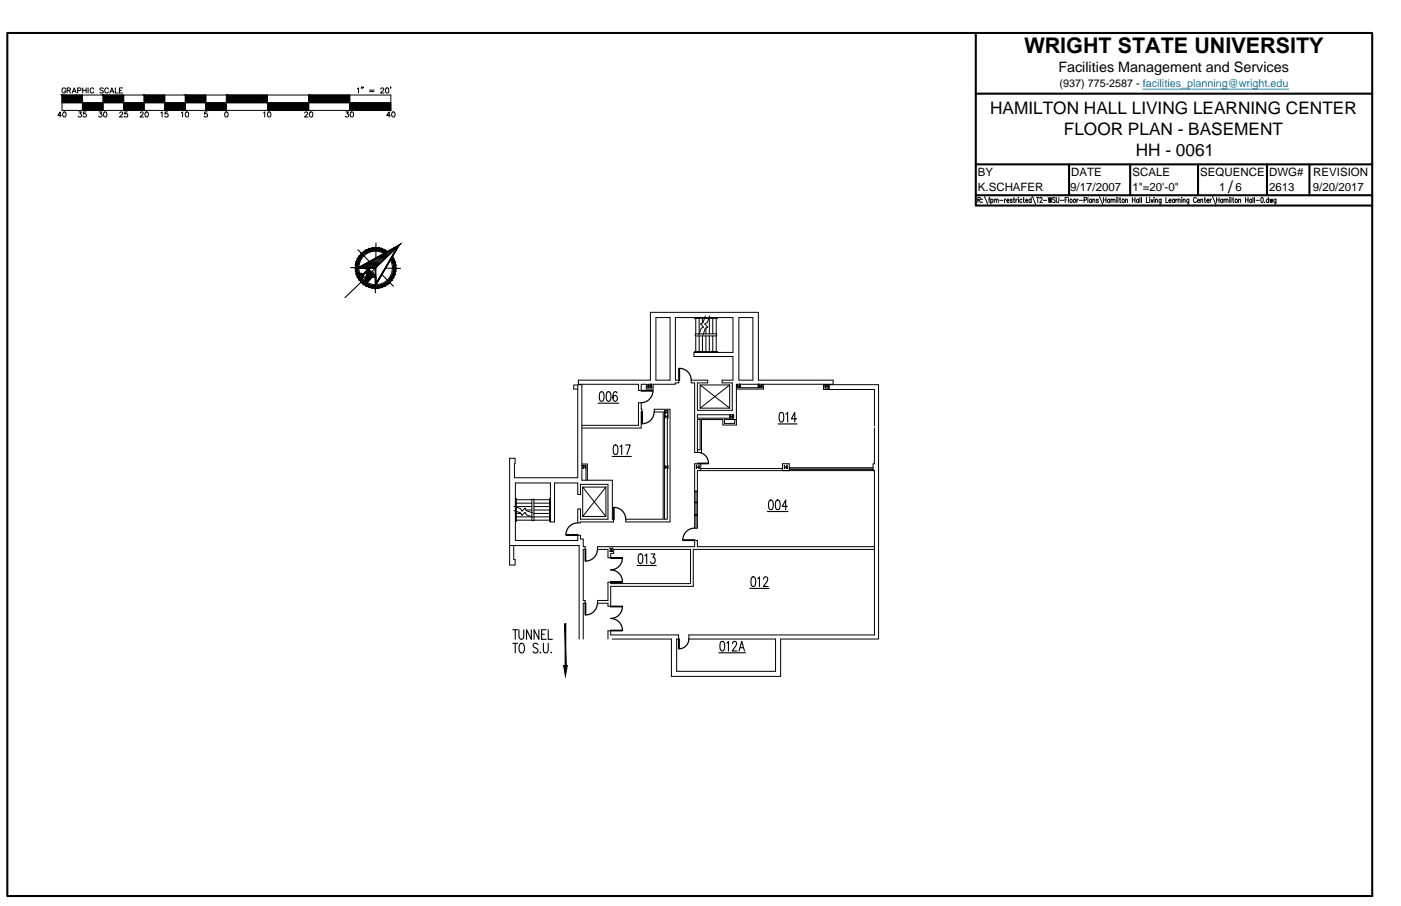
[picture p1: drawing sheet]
<svg xmlns="http://www.w3.org/2000/svg" width="432mm" height="279mm" viewBox="0 0 432 279" stroke-linecap="round" stroke-linejoin="round" font-family="sans-serif">
<!-- layer: ROOM-NUMBER -->
<g fill="none" stroke="#000" stroke-width=".34">
<path d="M184.4 124.3h6.3M185 121l.6-.2a2.02 2.02 0 0 1 0 3h-.3a1.38 1.38 0 0 1-.6-1.7zM187.1 121l.6-.2a2.02 2.02 0 0 1 0 3h-.2a1.38 1.38 0 0 1-.7-1.7zM189.3 137.3l.5-.1a2.02 2.02 0 0 1 0 3h-.2a1.38 1.38 0 0 1-.6-1.7zM190.2 121.2l-.1-.2-.6-.2a2.02 2.02 0 0 0 0 3 .86 .86 0 0 0 .8-1.1 .86 .86 0 0 0-1.1-.6l-.3 .7M191.1 137.8l.5-.6v3M192.8 137.2h1.4l-1 3M239.8 130.7h5.9M240.4 127.3l.5-.1a1.38 1.38 0 0 1 .7 1.7l-.3 1.1-.6 .1a2.44 2.44 0 0 1-.3-2.8zM242.2 127.7l.6-.5v2.9M245.5 129.2h-1.6l1.1-2v2.9M188.7 140.8h5.9"/>
<path d="M236.5 157.7h6.4M237.2 154.4l.5-.2a2.02 2.02 0 0 1 0 3h-.2a1.38 1.38 0 0 1-.6-1.7zM239.3 154.4l.5-.2a2.02 2.02 0 0 1 0 3h-.2a1.38 1.38 0 0 1-.6-1.7zM242.7 156.2h-1.6l1.1-2v3M196.4 174.4h5.8M197 171l.5-.2a1.38 1.38 0 0 1 .6 1.7l-.3 1.1-.5 .2a2.36 2.36 0 0 1-.3-2.8zM198.8 171.4l.5-.6v3M200.7 170.8h1.2l-.7 1.1a.9 .9 0 0 1 .7 1.2 .9 .9 0 0 1-1.2 .5l-.2-.4M231.7 178l.6-.1a2.02 2.02 0 0 1 0 3h-.2a1.38 1.38 0 0 1-.6-1.7zM233.6 178.4l.5-.5v3M235.3 178.6l.2-.4a.68 .68 0 0 1 .9-.1 .68 .68 0 0 1 .1 .9l-1.2 1.9h1.4M222.2 197.9l.5-.1a2.02 2.02 0 0 1 0 3h-.2a2.36 2.36 0 0 1-.3-2.9z"/>
<path d="M224 198.3l.5-.5v3M225.8 198.5l.2-.6 .6-.1 .4 .8-1.3 2.2h1.4M228.1 199.7h1.1M231.1 181.5h5.9M221.5 201.3h8.3M227.8 200.8l.8-3 .9 3"/>
</g>
<!-- layer: A-EXISTING -->
<g fill="none" stroke="#000" stroke-width=".31">
<path d="M202.2 97.9h4.3v19.3h-4.3zM214.1 97.9v.2h7v-.2M214.2 97.9h6.8M214.4 97.9v.2M214.4 98.1v4.9M215.5 97.9v.2M215.5 98.1v4.9M216.5 97.9v.2M216.5 98.1v1.5M217.4 97.4l-.7 2.1-.8 .4 .9 1-.7 .4-.7 2M217.6 97.9v.2M218.6 97.9v.2"/>
<path d="M218.6 98.1v4.9M218.7 97.4l-.7 2.1-.8 .4 1 1-.8 .4-.7 2M219.7 97.9v.2M219.7 98.1v4.9M220.7 97.9v.2M220.7 98.1v4.9M227.7 97.9h4.3v19.3h-4.3zM178.1 118.7v28.6h-19.5l.2-6h-1.7v33h1.7v-1.7h-.5v-4.4M178.1 120h-1.3v-1.3l2.5-.1v29.5h9.4v12h.4v.9h-10.2v.3h-.8v-4.4h.8v3.2h8.5v-10.7h-8.5v3.1h-.8v-3.6h-7.2v12.1h-1.3v-12.1h-10.8v17.8h19.3v-1.6h.8v1.2h.9v2.3h.6v.8h-.6v15.8h.6v.8h-.6v11.1M178.3 117.2h22.2v-20.9h33.2v20.9h23.1v1.3h-29.8v12.6h-4.2v-1.7h-6.6v10.1h-2.1v-21.4h-1.1v-.9h5.1v.9h-3.2v8.4h10.8v-8.4h-3.1v-.9h3.3v-7.2h-12v-1.3h12v-10.8h-17.7v19.3h1v.9h-1.1v.4h-6.8v1.5h-2.1v-1.5h-1.6v1.9h-.8v-1.9h-18.5zM199.6 118.5h1.3v1.1h-1.3zM199.8 118.6h.1"/>
<path d="M199.9 118.6v.8M199.9 118.9v.1M199.9 118.6v.4M199.9 119.1v.3M199.9 119.1h.1M200 119h.6M200.6 119.1h.1M200.6 118.9v.1M200.6 119.4h.1M200.7 118.6h-.1M200.7 119.4h.1M200.7 118.6h.1"/>
<path d="M200.7 118.6v.8M214.1 108.7v-.3h7v.3M214.2 108.7h6.8M214.3 103h6.6v.6h-6.6zM214.4 103.6v4.8M214.4 108.6v.1M215.5 103.6v4.8M215.5 108.6v.1M215.8 118.7h9.1M216.5 103.6v4.8M216.5 108.6v.1M217.6 101.1v1.9"/>
<path d="M217.6 103.6v4.8M217.6 108.6v.1M218.6 103.6v4.8M218.6 108.6v.1M219.7 103.6v4.8M219.7 108.6v.1M220.7 103.6v4.8M220.7 108.6v.1M224.9 118.7l-9.1 7.2v-7.2l9.1 7.2M224.9 118.7v7.2M227.2 118.6v.1M227.2 118.6v.9"/>
<path d="M227.2 119.4h.1M227.3 119h.6M227.3 118.7v.3M227.9 119.1h.1M227.9 119.1h-.6v.3M228 119.4h.1M228 118.6v.1M228 119.5h.1M228 118.6h.1M228 118.6v.9M228.2 118.5v1.1M233.7 118.5v1.1"/>
<path d="M233.8 118.6l.1 .1M233.9 119.4h-.1M233.9 119.5h.1M233.9 118.6h.1M233.9 118.6v.9M233.9 118.7v.3M233.9 119.1v.3M233.9 119h.1M233.9 119.1h.1M233.9 119.1h.7M234.6 119.1h.1M234.6 119l-.7 .1"/>
<path d="M234.6 118.7v.3M234.6 119.1v.3M234.6 119.4h.1M234.6 118.6v.1M234.7 118.6h.1M234.7 119.5h.1M234.7 118.6v.9M234.9 118.5v1.1h-7.9M235.3 118.5v1.5h-8.3M253.8 118.6h17v78.5h-30.2v11.5h-33.7v-11.5h-18.2M253.8 118.5v1.6h1.8v-1.5M254.2 118.6v1.1h1.2v-1.1"/>
<path d="M254.5 119v-.4v.9M254.6 119h.6M255.1 119.1h.1M255.2 118.9l-.1 .1M255.2 119.1h-.7v.3M255.2 118.7v.3M255.2 119.1v.3M255.2 119.4h.1M255.2 118.6v.1M255.2 119.5h.1M255.3 118.6v.9M179.3 131.2h17.5v-7h.8v2h.2v.9h-.2v4.9h-18.3"/>
<path d="M201.6 126.2h4.9v34.8h-13.6v-.9h11.5v-33h-2.8zM204.8 126.6h1.1v2.4h-.2v14.5h.2v1.1h-.2v15.5h-.9zM204.9 126.8h.1M204.9 128v.1M204.9 126.8v.8M204.9 128v.9M204.9 127.5v.1M204.9 128.8h.1M205 128.1v.3M205 126.8v.3M205 127.3v.3M205 128.4h.6"/>
<path d="M205.6 127.2h-.6M205.6 128.5h.1M205.6 127.1h.1M205.6 128.5h-.6v.3M205.7 127.5v.1M205.7 126.8l-.1 .3h-.6M205.7 128.5v.3M205.7 127.3v.3M205.7 126.8h.1M205.7 128l-.1 .4M205.7 127.6h.1M205.7 128.9h.1"/>
<path d="M205.7 128h.1M205.8 126.8v.8M205.8 128v.9M214.9 127.9h11.2v1.1h-11.2zM214.9 138.7h.9v-9.3h-.9v10.1M215.8 125.9h9.1M225 128.9h.1M225 128h.1M225 128v.9M225 128v.1M225 128.8h.1M225.1 128.1v.3"/>
<path d="M225.1 128.5v.3M225.1 128.3v.1M225.1 128.5h.1M225.1 128.5h.6M225.1 128.4h.6M225.7 128.5h.1M225.7 128.3v.1M225.7 128.8h.1M225.7 128.1v.3M225.7 128.5v.3M225.8 128l-.1 .1M225.8 128v.9"/>
<path d="M226.5 129.4v1.2h-3.2v-1.2h3.7M255.6 120.1h13.9v11.3M269.5 131.9v11.1h-.4v2.1h.4h-26.2v-2.1h-2.2v2.1M158.4 157.5l2.1 .7 .3 .7 1.1-.9 .3 .8 2.1 .7M158.4 156.1l2.1 .8 .3 .8 1.1-1 .3 .8 2.1 .7M158.8 159.4h.2M158.8 158.3h.2M158.8 157.3h.2M158.8 156.2h.2M158.8 155.2h.2M158.8 154.1h.2M158.8 153.9v6.7"/>
<path d="M158.8 153.8h.3v7h-.3M159.1 159.4h4.8M159.1 158.3h1.4M159.1 156.2h4.8M159.1 155.2h4.8M159.1 154.1h4.8M162.1 157.3h1.8M163.9 154h.7v6.5h-.7zM164.6 159.4h4.8M164.6 158.3h4.8M164.6 157.3h4.8M164.6 156.2h4.8"/>
<path d="M164.6 155.2h4.8M164.6 154.1h4.8M169.5 159.4h.1M169.5 158.3h.1M169.5 157.3h.1M169.5 156.2h.1M169.5 155.2h.1M169.5 154.1h.1M169.6 153.8h-.2v7h.2M169.6 153.9v6.7M179.3 143.5h1.3v4.6M179.3 143.1h1.7v5"/>
<path d="M179.6 150.2l7.1 9.1M179.6 159.3h7.1M179.6 150.2h7.1M179.6 150.2v9.1M179.7 143.7v.8M179.7 144.5h.1M179.7 143.7h.1M179.7 144.4v.1M179.8 143.7v.3M179.8 144.1v.4M179.8 144.1h.6M180.4 144h-.6"/>
<path d="M180.4 144l.1-.3v.8M180.4 144.2v.3M180.4 144.4l.1 .1M186.7 150.2l-7.1 9.1M186.7 150.2v9.1M204.9 144.4v.1M205 144l-.1-.3v.8M205.6 144.1l.1 .4M205.6 144h.1M205.6 144.1h-.6v.4M205.7 143.7v.3h-.7M205.7 144.5h.1"/>
<path d="M205.7 143.7h.1M205.8 143.7v.8M214.1 159.1h.8M214.1 158.8h.8M214.1 155h.8M214.1 154.8h.8M214.1 158.6h.8M214.1 151.4h.8M214.1 151.7h.8M214.5 151.7v3.1M214.5 155v3.6M214.5 159.1v3.8"/>
<path d="M214.6 143.7h.1M214.6 144.4v.1M214.6 144.5h.1M214.6 143.7v.8M214.7 144.1h.7M214.7 144h.7M215.4 144l.1-.3-.1 .8M215.4 144.2v.3M215.4 144.4v.1M216 144.5h25.1M216 145.1v-2.1h-1.9v19.9h.8v-17.8h26.2M241.1 145.1h2.2h-2.2"/>
<path d="M241.8 144.4v.1M241.8 144l-.1-.3 .1 .8M241.8 144h.7M242.5 144.1h-.7v.4M242.5 144.4l.1 .1M242.6 143.7h-.1M242.6 144.5h.1M242.6 143.7h.1M242.6 143.7v.8M243.3 144.7h25.8M243.3 144.2h25.8M269.5 145.1v50.7h-57.2v1.3h26.7v9.9h-30.5v-9.9h.6v-1.3h-20.9v-1.3h-.8v2.6"/>
<path d="M157.1 168.2h21.4v28.9M158.8 160.4h.2M159.1 160.4h4.8M164.6 160.4h4.8M169.5 160.4h.1M188 170h.1M188 169.2h.1M188 169.2h.9M188 170h.9M188.1 169.3h.3M188.3 169.3h.1M188.4 169.9h-.1"/>
<path d="M188.4 169.3v.7h-.3M188.5 169.3v.6M188.5 169.3h.1M188.5 170h.3M188.5 169.3h.3M188.8 169.2h.1M188.9 169.2h.1M188.9 170h.1M269.5 168.6h-54.6v-1.9h-.8v1.9h-29.9v.8h3.2v2.6h.8v-1.3h1v-1.3h23.6v10.6h-24.6v-.5h-.8v5.7h-3.2v.8h3.2v1h.8v-6.2h25.5v-11.4h55.8"/>
</g>
<!-- layer: A-DOOR -->
<g fill="none" stroke="#000" stroke-width=".38">
<path d="M209.2 113.6h.2v3.6h-.2zM209.4 113.6a3.6 3.6 0 0 1 3.6 3.6M197.6 120.4h3.7v.2h-3.7zM197.8 127.1h.2v3.6h-.2zM201.2 120.6a3.6 3.6 0 0 1-3.6 3.6M201.6 127a3.6 3.6 0 0 1-3.6 3.7M215 139.5a3.3 3.3 0 0 1 3.4 3.3M189.1 156.5h.1v3.6h-.1zM189.2 156.5a3.6 3.6 0 0 1 3.6 3.6M215.1 142.8h3.3v.2h-3.3zM174.5 164.9h3.6v.2h-3.6zM178 161.3a3.6 3.6 0 0 0-3.6 3.6"/>
<path d="M180.4 169.4h.1v3.6h-.1zM184.1 169.4a3.6 3.6 0 0 1-3.6 3.6M188.2 172h3.7v.1h-3.7zM188.2 179.4h3.7v.1h-3.7zM191.8 172.1a3.6 3.6 0 0 1-3.6 3.6 3.6 3.6 0 0 1 3.6 3.7M210.5 166.5h3.6v.2h-3.6zM214.1 162.9a3.6 3.6 0 0 0-3.6 3.6M180.4 186h.1v3.6h-.1zM184.1 186a3.6 3.6 0 0 1-3.6 3.6M188.2 187h3.7v.1h-3.7zM188.2 194.4h3.7v.1h-3.7zM191.8 187.1a3.6 3.6 0 0 1-3.6 3.6 3.6 3.6 0 0 1 3.6 3.6"/>
<path d="M209.1 197.1h.2v3h-.2zM212.3 197.1a3 3 0 0 1-3 3"/>
</g>
<!-- layer: NORTH -->
<g fill="#000" stroke="#000" stroke-width=".31">
<path d="M111.1 84.8l.6 .3zM111.4 85l.5 .4zM111.4 84.9l.3 .2zM111.6 84.9l.1 .1zM112.9 85.1l1.2 .8-.8 .9zM113.3 82.7l.3 .4zM114.9 84.7l.7 .4zM114.9 84.9l.2 .1zM115.4 85.1l.1 .1z"/>
<path d="M111.4 78.1l.5 .6-1.1 .2zM110.8 78.9l.6 .4 .5-.6zM110.8 78.9l.6 .4-1.2 .4zM110.2 79.7l.7 .4 .5-.8zM110.2 79.7l.7 .4-1.1 .5zM109.8 80.6l.7 .2 .4-.7zM109.8 80.6l.7 .2-.9 .7zM109.6 81.5l.7 .2 .2-.9zM109.6 81.5l.7 .2-.8 .9zM110.3 81.7l-.8 .9h.8zM109.5 82.6h.8l-.7 .9zM110.3 82.6l-.7 .9 .7-.1zM109.6 83.5l.7-.1-.5 1.1zM110.3 83.4l-.5 1.1 .7-.2zM109.8 84.5l.7-.2-.4 1.1zM110.5 84.3l-.4 1.1 .7-.3zM110.1 85.4l.7-.3-.2 1.1zM110.8 85.1l-.2 1.1 .6-.4zM110.6 86.2l.6-.4 .1 1.2zM111.2 85.8l.1 1.2 .5-.5zM111.3 87l.5-.5 .2 1.2zM111.8 86.5l.2 1.2 .5-.6zM112.5 87.1l.3 1.1-.8-.5zM112.5 87.1l.3 1.1 .4-.6zM113.2 87.6l.5 1-.9-.4zM113.2 87.6l.5 1 .3-.7zM114 87.9l.7 .9-1-.2zM114 87.9l.7 .9 .1-.7zM114.8 88.1l.9 .8-1-.1zM114.8 88.1l.9 .8v-.7zM115.7 88.2l.9 .7h-.9zM115.7 88.2l.9 .7v-.7zM116.6 88.2l1 .5-1 .2zM116.6 88.2l1 .5-.2-.8zM117.4 87.9l1.1 .4-.9 .4zM117.4 87.9l1.1 .4-.3-.7zM118.2 87.6l1.2 .2-.9 .5zM118.2 87.6l1.2 .2-.4-.6zM119 87.2h1.2l-.8 .6zM119 87.2h1.2l-.6-.6zM119.6 86.6l1.2-.1-.6 .7zM120.2 86l-.6 .6 1.2-.1zM120.2 86l1.1-.4-.5 .9zM120.7 85.3l-.5 .7 1.1-.4zM120.7 85.3l1-.5-.4 .8zM121 84.5l-.3 .8 1-.5zM121 84.5l.9-.7-.2 1zM121.2 83.7l-.2 .8 .9-.7zM121.2 83.7l.9-.8-.2 .9zM121.3 82.8l-.1 .9 .9-.8zM122 81.9l.1 1-.8-.1zM121.3 82v.8l.7-.9zM121.8 81l.2 .9-.7 .1zM121.1 81.2l.2 .8 .5-1zM121.5 80.1l.3 .9-.7 .2zM120.8 80.4l.3 .8 .4-1.1zM121 79.2l.5 .9-.7 .3zM120.4 79.6l.4 .8 .2-1.2z"/>
<path d="M118.5 77l.9 .5-.4 .6zM118.5 77l-.3 .7 .8 .4zM117.7 76.6l.8 .4-.3 .7zM117.7 76.6l-.3 .8 .8 .3zM116.7 76.4l1 .2-.3 .8zM116.7 76.4l-.1 .7 .8 .3zM115.8 76.3l.9 .1-.1 .7zM115.8 76.3v.8h.8zM114.8 76.4l1-.1v.8zM114.8 76.4l.1 .8 .9-.1zM113.8 76.7l1-.3 .1 .8zM113.8 76.7l.3 .7 .8-.2zM113 77l.8-.3 .3 .7zM113 77l.3 .7 .8-.3zM112.2 77.5l.8-.5 .3 .7zM112.2 77.5l.4 .6 .7-.4zM111.4 78.1l.8-.6 .4 .6zM111.4 78.1l.5 .6 .7-.6z"/>
<path d="M110.5 82.4l.1 .2 12.6-7.1zM110.6 82.6l12.6-7.1-.6 .5zM122.6 76l-7 12.2 7.6-12.7zM122.6 76l-7 12.2 .2-.8zM115.7 82.7l-.1 5.5 .2-.8zM115.9 82.5l-.1 4.9-.1-4.7zM110.5 82.6l5.2 .1 .2-.2zM110.6 82.4l5.3 .1-5.4 .1z"/>
<path d="M111.2 84.7l.5 .4zM111.2 84.7l.5 .4z"/>
<path d="M111.2 84.7l.2 .2zM111.2 84.7l.2 .2z"/>
<path d="M111.4 85l.5 .4zM111.4 85.1l.5 .3z"/>
<path d="M111.5 84.9l.2 .2zM111.5 84.9l.2 .2z"/>
<path d="M111.7 84.7l1.7-1.6zM113.4 83.1l-1.7 1.7zM113.1 82.8l.4 .3zM113.1 82.8l.4 .3zM113.3 82.6l-.2 .2zM113.3 82.6l1.1 1.2zM113.3 82.7l1.1 1.1zM114.3 83.9l-.2 1.8zM114.3 83.9l-.3 2.1zM114.8 85l-.8 1zM114.8 85l-.8 1z"/>
<path d="M111.5 84.9l.2 .1zM111.5 84.9l.2 .1z"/>
<path d="M111.5 84.9l.2 .1zM111.5 84.9l.2 .1z"/>
<path d="M111.5 84.9l.2 .2zM111.5 84.9l.2 .2z"/>
<path d="M111.5 84.9l.2 .2zM111.4 84.9l.3 .2zM111.4 84.9l.3 .2z"/>
<path d="M111.4 84.9l.3 .2zM111.4 84.9l.3 .2zM111.4 84.9l.3 .2zM111.4 84.9l.3 .2z"/>
<path d="M111.2 84.7l.5 .4zM111.1 84.7l.6 .4zM111.1 84.7l.6 .4zM111.1 84.7l.6 .4z"/>
<path d="M111.1 84.7l.6 .4zM111.1 84.7l.6 .4zM111.1 84.8l.6 .3z"/>
<path d="M111.1 84.8l.6 .4zM111.1 84.8l.6 .4z"/>
<path d="M111.1 84.8l.6 .4zM111.1 84.8l.6 .4z"/>
<path d="M111.1 84.8l.7 .7zM111.1 84.8l.7 .6zM111.1 84.8l.1-.2z"/>
<path d="M111.6 84.9l.1 .1zM111.6 84.9l.1 .1zM111.5 84.9l.2 .1z"/>
<path d="M111.1 84.8l.6 .4zM111.1 84.8l.6 .4z"/>
<path d="M111.2 84.9l.6 .4zM111.2 84.9l.6 .4z"/>
<path d="M111.6 84.8l.2 .1zM111.6 84.8l.2 .1z"/>
<path d="M111.6 84.8l.2 .1zM111.6 84.8l.2 .1zM111.6 84.9h.2zM111.6 84.9h.2z"/>
<path d="M111.6 84.9h.2zM111.6 84.9l.1 .1zM111.6 84.9l.1 .1zM111.6 84.9l.1 .1z"/>
<path d="M111.2 84.9l.6 .4zM111.2 84.9l.6 .4z"/>
<path d="M111.3 85l.5 .4zM111.3 85l.5 .4z"/>
<path d="M111.7 84.8l.1 .1zM111.7 84.8l.2 .1z"/>
<path d="M111.7 84.8l.1 .1zM111.7 84.8l.1 .1z"/>
<path d="M112.9 85.1l-.2 1.3 .6 .4zM112.7 86.4l.6 .4z"/>
<path d="M113.1 83.5l-1.2 1.4zM111.7 84.8l1.4-1.3-1.2 1.4z"/>
<path d="M113.2 82.8l.7 .6zM113.2 82.8l.7 .6z"/>
<path d="M113.5 83.1l.9 .7zM113.5 83.1l.9 .7z"/>
<path d="M113.1 83.9l.9 1.9 .2-1.2zM113.1 83.9l.9 1.9-1.1-.7z"/>
<path d="M113.2 83.5l1 1.1 .1-.3zM113.2 83.5l1 1.1-1.1-.7z"/>
<path d="M113.4 83.2l.9 1.1 .1-.5zM113.1 83.5l.3-.3 .9 1.1z"/>
<path d="M114.9 84.3l-.1 .2zM114.9 84.3l.7 .8zM114.9 84.5l.7 .6z"/>
<path d="M114.9 84.4l.4 .4zM114.8 84.5l.5 .3zM114.8 84.5l.5 .3z"/>
<path d="M114.9 84.9l.2 .1zM114.9 84.9l.2 .1zM114.9 84.9l.2 .1zM114.9 84.9l.2 .1zM114.9 84.9l.3 .1z"/>
<path d="M114.8 85.1l-.7 .8zM114 85.8l.8-.7z"/>
<path d="M115 84.8l.3 .2zM115 84.8l.3 .2z"/>
<path d="M114.9 84.9l.2 .2zM114.9 84.9l.1 .2z"/>
<path d="M114.9 85.1l-1.7 1.8zM113.2 86.8l1.7-1.7zM112.7 86.4l.5 .5zM112.7 86.4l.5 .4zM113.2 83.6l-.5 2.8zM113.3 83.4l-.6 3zM113.3 83.4l-1.4 1.5zM113.3 83.4l-1.4 1.5z"/>
<path d="M114.9 84.9l.2 .1zM114.9 84.9l.2 .2zM114.9 84.9l.2 .2zM114.9 84.9l.2 .2z"/>
<path d="M115 84.9l.2 .1zM115 84.9l.2 .1z"/>
<path d="M115 84.9l.2 .1zM115 84.9l.2 .1z"/>
<path d="M115 84.8l.2 .2zM115 84.8l.3 .2z"/>
<path d="M115 84.8l.2 .2zM115 84.8l.2 .2z"/>
<path d="M115 84.8l.2 .2zM115 84.8l.2 .2zM115 84.9l.2 .1zM115 84.9l.2 .1zM115 84.9l.2 .1zM115 84.9l.2 .1z"/>
<path d="M114.8 84.5l.5 .4zM114.8 84.5l.5 .4z"/>
<path d="M115 84.8l.3 .2zM115 84.8l.3 .3z"/>
<path d="M114.9 84.5l.5 .4zM114.9 84.5l.5 .4z"/>
<path d="M114.9 84.6l.6 .4zM114.9 84.6l.6 .4z"/>
<path d="M114.9 84.6l.6 .4zM114.9 84.6l.6 .4z"/>
<path d="M114.9 84.6l.7 .5zM114.9 84.6l.7 .5zM114.9 84.7l.7 .4z"/>
<path d="M115 84.8l.5 .4zM115 84.8l.5 .3z"/>
<path d="M115.3 85.1l.2 .1zM115.3 85.1l.2 .1zM115.4 85.1l.1 .1z"/>
<path d="M115 84.8l.5 .3zM115 84.8l.5 .3zM115 84.8l.5 .3zM115 84.8l.5 .3z"/>
<path d="M115 84.7l.6 .4zM115 84.7l.6 .4z"/>
<path d="M115 84.7l.6 .4zM115 84.7l.5 .4z"/>
</g>
<path d="M111.4 84.8v.1M111.4 84.9h.1M111.6 84.9h.1M111.7 85.1v.1M111.8 85l-.2 .1M114.9 84.5h-.1M115 84.7h-.1M115 84.9h-.1M115 84.7v.1M115.1 85l.1 .1M115.2 84.9v.1M115.2 85h.1" fill="none" stroke="#000" stroke-width=".31"/>
<circle cx="111.8" cy="84.9" r=".17" fill="#000"/>
<g fill="none" stroke="#000" stroke-width=".34">
<path d="M110.3 77l3.6 3.7 3.8 .1M115.4 79.9h3.1M115.9 74.9l-.1 4.7 3 .1M116.3 79.3l2.8 .1M116.8 79.1h2.6M117.3 78.8h2.4M117.8 78.5l2.2 .1M118.3 78.3h1.9M118.4 78.2a5.2 5.2 0 0 0-7.7 3.4 5.2 5.2 0 0 0 5.9 6.1 5.2 5.2 0 0 0 3.7-7.6M118.8 78h1.7M119.3 77.7l1.5 .1M119.8 77.5h1.3"/>
<path d="M120.3 77.2h1.1M120.7 76.9h.9M121.3 76.7h.6M121.7 76.4h.5M122.2 76.1h.3M122.7 75.9h.1M122.9 75.7l-8.6 8.3M108.1 82.5l4.7 .1M110.9 82.3l5.1 .1M111.4 82.1h4.9M111.9 81.8h4.7M112.4 81.5l4.5 .1"/>
<path d="M112.9 85.5l-6.6 6.3M112.9 81.3h4.3M113.4 81h4M114.4 80.4l3.6 .1M114.9 80.2h3.4M115.7 85.7v4.7M117.7 84.6l3.6 3.7M118.8 82.7l4.7 .1"/>
</g>
<!-- layer: A-NOTE -->
<g fill="#000" stroke="#000" stroke-width=".31">
<path d="M173.7 205.2h1.2l-.6 3.3z"/>
<path d="M174.2 192.3v12.9h.2zM174.2 192.3h.2v12.9z"/>
</g>
<g fill="none" stroke="#000" stroke-width=".34">
<path d="M158 198.4h1.5M158 194.2h1.5M158.8 194.2v3M158.8 198.4v3M159.9 194.2v2.1a.76 .76 0 0 0 .4 .7 .76 .76 0 0 0 .8 0l.3-.7v-2.1M160.4 198.6l.2-.2a1.59 1.59 0 0 1 .8 2.5l-.4 .5a1.39 1.39 0 0 1-.9-2.3zM163.8 194.2v3l-1.5-3v3M165.8 198.8a.76 .76 0 0 0-1-.4 .76 .76 0 0 0-.4 1l1 .6a.78 .78 0 0 1 .3 1.1 .78 .78 0 0 1-1.2 .1l-.2-.3M166.1 194.2v3l-1.5-3v3M166.9 195.6h.9M167.5 198.4l.1 2.5a.68 .68 0 0 0 .6 .5 .68 .68 0 0 0 .6-.5l.2-2.5M168.3 194.2h-1.4v3h1.4"/>
<path d="M169 194.2v3h1.2M166.5 201.1v.3l.1-.2M169.9 201.1l-.1 .1h.2"/>
</g>
<!-- layer: BORDER -->
<path d="M2.3 10.2h420.6v266.1h-420.6zM300.8 10.2v53.2h122.1M300.8 28.9h122.1M300.8 50.7h122.1M329.5 50.7v9.5M348.3 50.7v9.5M369.2 50.7v9.5M390.5 50.7v9.5M403.6 50.7v9.5M300.9 60.2h122" fill="none" stroke="#000" stroke-width=".63"/>
<!-- layer: BORDER-NOTE -->
<g fill="none" stroke="#000" stroke-width=".31">
<path d="M301.4 61.7l.7-.1v-.6l-.7-.1v1.6M301.8 61.7l.4 .8M302.7 61.4h.1M302.7 62.3h.1M303.4 60.6l1 2.4M304.7 61.4h.4M305.1 60.9l-.2 .3v1.3M305.4 61.7l.1-.2a.44 .44 0 0 1 .6 .5 .44 .44 0 0 1-.7 .2M305.4 61.4v1.6M306.4 61.7l.3-.3 .3 .1 .1 1M306.4 61.4v1.1M307.1 61.7l.3-.3 .2 .1 .1 1"/>
<path d="M308.1 61.8h1M309.6 61.4v1.1M310.1 61.4l-.5 .5M310.3 61.9h.7l-.1-.4a.44 .44 0 0 0-.6 .4 .44 .44 0 0 0 .7 .3M312 61.7l-.2-.3-.5 .3 .6 .3v.4l-.6-.2M312.3 61.4h.4M312.5 60.9v1.3l.3 .3M313.1 61.4v1.1M313.6 61.4l-.5 .5M313.8 61h.1M313.9 61.4v1.1M315 61.7l-.2-.2a.44 .44 0 0 0-.5 .5 .44 .44 0 0 0 .7 .2"/>
<path d="M315.3 61.4h.4M315.5 60.9v1.5l.3 .1M316.1 61.9h.7l-.1-.4a.44 .44 0 0 0-.6 .5 .44 .44 0 0 0 .7 .2M317.8 61.7l-.1-.2a.44 .44 0 0 0-.6 .5 .44 .44 0 0 0 .7 .2M317.8 60.9v1.6M318.2 60.6l1 2.4M319.5 60.9h.7M319.8 60.9v1.6M320.5 61.3l.2-.4 .5 .1v.5l-.7 1h.7M321.6 61.8h1M323.1 60.9l.3 1.6 .2-1.6 .3 1.6 .3-1.6M325.2 61.1l-.5-.2-.3 .2 .1 .3a.7 .7 0 0 1 .6 1l-.7-.2"/>
<path d="M325.6 60.9v1.3l.3 .3 .3-.1 .2-.4v-1.1M326.8 61.8h1M328.3 61.7h.4M329 60.9h-.7v1.6M329.3 60.9v1.6M331.9 61.4v1.1M332.3 61.4l-.4 .5M332.6 61.8h1M334.1 61.7h.7v-.7l-.7-.1v1.6M335.3 60.9v1.6M336.4 61.7l-.1-.2a.44 .44 0 0 0-.6 .4 .44 .44 0 0 0 .7 .3M336.4 61.4v1.1"/>
<path d="M336.8 61.7l.3-.3 .3 .1 .1 1M336.8 61.4v1.1M338.5 61.7l-.2-.3-.4 .3 .6 .3v.4l-.6-.2M338.9 60.6l1 2.4M340.1 61.7h.8M340.1 60.9v1.6M340.9 60.9v1.6M342 61.7l-.1-.2a.44 .44 0 0 0-.6 .5 .44 .44 0 0 0 .7 .2M342 61.4v1.1M342.4 61.7l.3-.3 .3 .1v1M342.4 61.4v1.1M343 61.7l.3-.3 .3 .1 .1 1"/>
<path d="M344.1 61h.1M344.2 61.4v1.1M344.6 60.9v1.6M345 61.4h.4M345.2 60.9v1.3l.3 .3M346.9 61.7l.2-.3 .3 .1 .1 1M346.9 61.4v1.1M349 61.7h.8M349 60.9v1.6M349.8 60.9v1.6M351 61.7l-.2-.2a.44 .44 0 0 0-.5 .5 .44 .44 0 0 0 .7 .2M351 61.4v1.1"/>
<path d="M351.3 60.9v1.6M351.8 60.9v1.6M353.3 60.9v1.6h.7M354.3 61h.1M354.3 61.4v1.1M354.7 61.4l.4 1.1 .3-1.1M355.7 61h.1M355.7 61.4v1.1M356.1 61.7l.3-.3 .3 .1v1M356.1 61.4v1.1M357.9 61.4l-.1 1.4-.5 .1M357.9 61.7l-.2-.2a.44 .44 0 0 0-.5 .5 .44 .44 0 0 0 .7 .2"/>
<path d="M359.3 60.9v1.6h.7M360.3 61.9h.6v-.4a.44 .44 0 0 0-.7 .4 .44 .44 0 0 0 .7 .3M362 61.7l-.1-.2a.44 .44 0 0 0-.6 .4 .44 .44 0 0 0 .7 .3M362 61.4v1.1M362.4 61.4v1.1M362.9 61.4l-.5 .5M363.1 61.7l.3-.3 .3 .1v1M363.1 61.4v1.1M364.2 61h.1M364.3 61.4v1.1M364.6 61.7l.3-.3 .3 .1 .1 1M364.6 61.4v1.1"/>
<path d="M366.4 61.4v1.2l-.2 .4-.3-.1M366.4 61.7l-.1-.2a.44 .44 0 0 0-.6 .5 .44 .44 0 0 0 .7 .2M368.7 61.3a.46 .46 0 0 0-.5-.4 .46 .46 0 0 0-.4 .6v.4a.46 .46 0 0 0 .4 .6 .46 .46 0 0 0 .5-.4M369.1 61.9h.7l-.2-.4a.44 .44 0 0 0-.5 .5 .44 .44 0 0 0 .7 .2M370.1 61.7l.2-.3 .3 .1 .1 1M370.1 61.4v1.1M371.2 61.4h.3M371.3 60.9l.1 1.5 .2 .1M372 61.9h.6l-.1-.4a.44 .44 0 0 0-.6 .5 .44 .44 0 0 0 .7 .2M373 61.4v1.1M373.4 61.4l-.4 .5M373.7 60.6l1 2.4"/>
<path d="M375 61.7h.7M375 60.9v1.6M375.7 60.9v1.6M376.9 61.7l-.2-.2a.44 .44 0 0 0-.5 .5 .44 .44 0 0 0 .7 .2M376.9 61.4v1.1M377.2 61.7l.3-.3 .3 .1 .1 1M377.2 61.4v1.1M377.9 61.7l.3-.3 .2 .1 .1 1M378.9 61h.1M379 61.4v1.1M379.4 60.9v1.6M379.9 61.4h.4"/>
<path d="M380 60.9v1.3l.3 .3M381.7 61.7l.3-.3 .3 .1 .1 1M381.7 61.4v1.1M383.9 61.7h.8M383.9 60.9v1.6M384.7 60.9v1.6M385.8 61.7l-.1-.2a.44 .44 0 0 0-.6 .5 .44 .44 0 0 0 .7 .2M385.8 61.4v1.1M386.2 60.9v1.6M386.6 60.9v1.6M387.1 61.8h1M388.8 61l.1-.1a.93 .93 0 0 1 0 1.6l-.3-.3z"/>
<path d="M389.8 62.3v.1M391 61.7l-.2-.2a.44 .44 0 0 0-.5 .5 .44 .44 0 0 0 .7 .2M391 60.9v1.6M391.3 61.4l.3 1.1 .2-1.1 .2 1.1 .2-1.1M393.2 61.4v1.4l-.5 .1M393.2 61.7v-.2a.44 .44 0 0 0-.7 .4 .44 .44 0 0 0 .7 .3"/>
<circle cx="330.1" cy="61.9" r=".49"/>
<circle cx="331.2" cy="61.9" r=".48"/>
<circle cx="346.2" cy="61.9" r=".48"/>
<circle cx="381" cy="61.9" r=".49"/>
</g>
<!-- layer: Graphic Scale -->
<g fill="none" stroke="#000" stroke-width=".31">
<path d="M18.9 35.6h-1.1l.8-1.1v1.6M19.1 29.3h101.4v4.8h-101.4zM19.1 31.7h101.4M19.6 34.6a.76 .76 0 0 1 .9 .6 .76 .76 0 0 1-.6 .9l-.5-.3-.1-.6zM20.2 27.5a.56 .56 0 0 0-.6-.4 .56 .56 0 0 0-.5 .6v.4a.55 .55 0 0 0 .6 .6 .55 .55 0 0 0 .5-.6h-.4M20.7 27.9l.9-.1 .1-.4-.3-.3h-.7v1.6M21.2 27.9l.5 .8M22.2 28.7l.7-1.6 .6 1.6M22.5 28.2h.8M23.9 28l.9-.1 .2-.5-.4-.3h-.7v1.6M24.2 34.5h.9l-.5 .6a.53 .53 0 0 1 .5 .5 .53 .53 0 0 1-.4 .6 .53 .53 0 0 1-.6-.4M25.4 29.3v4.8"/>
<path d="M25.5 27.1v1.6M25.5 27.9h1.1M26.5 34.5h-.7l-.1 .7a.56 .56 0 0 1 .8 0 .56 .56 0 0 1-.1 .8 .56 .56 0 0 1-.8-.2M26.6 27.1v1.6M27.1 27.1v1.6M28.9 27.5a.56 .56 0 0 0-.7-.4 .56 .56 0 0 0-.4 .6v.4a.56 .56 0 0 0 .4 .6 .56 .56 0 0 0 .7-.4M30.5 34.5h.9l-.5 .6a.53 .53 0 0 1 .5 .5 .53 .53 0 0 1-.4 .6 .53 .53 0 0 1-.6-.4M31.8 29.3v4.8M31.8 27.3l-.3-.2-.7 .2 .1 .4 .9 .6-.3 .4-.7-.2M32.1 34.6a.77 .77 0 0 1 1 .6 .77 .77 0 0 1-.6 .9l-.5-.3-.1-.6zM33.4 27.5a.59 .59 0 0 0-.6-.4 .59 .59 0 0 0-.5 .6v.4a.59 .59 0 0 0 .5 .6 .59 .59 0 0 0 .6-.4M33.9 28.7l.6-1.6 .6 1.6"/>
<path d="M34.1 28.2h.8M35.5 27.1v1.6h.9M36.8 27.9h.6M36.9 34.9l.3-.4 .6 .3-.2 .6-.8 .7h1.1M37.8 27.1h-1v1.6h1M38.1 29.3v4.8M39.3 34.5h-.8l-.1 .7a.55 .55 0 0 1 .8-.1 .55 .55 0 0 1 0 .9 .55 .55 0 0 1-.8-.2M43.2 34.9l.3-.4 .6 .3-.2 .6-.7 .7h1M44.4 29.3v4.8M44.9 34.6a.77 .77 0 0 1 .9 .5 .77 .77 0 0 1-.5 1l-.4-.1-.1-.2zM49.6 34.8l.4-.3v1.6M50.8 29.3v4.8"/>
<path d="M51.7 34.5h-.8v.7a.56 .56 0 0 1 .8 0 .56 .56 0 0 1-.1 .8 .56 .56 0 0 1-.8-.2M55.9 34.8l.4-.3v1.6M57.1 29.3v4.8M57.3 34.6l.2-.1a.81 .81 0 0 1 .6 .8 .81 .81 0 0 1-.6 .8l-.4-.7zM63.4 29.3v4.8M63.9 34.5h-.8l-.1 .7a.56 .56 0 0 1 .9 0 .56 .56 0 0 1-.2 .8 .56 .56 0 0 1-.8-.2M69.5 34.6l.2-.1a.81 .81 0 0 1 .6 .8 .81 .81 0 0 1-.6 .8l-.5-.7zM69.8 29.3v4.8M81.3 34.8l.3-.3v1.6M82.4 29.3v4.8M82.6 34.6a.77 .77 0 0 1 1 .5 .77 .77 0 0 1-.6 1l-.4-.1-.1-.2zM93.9 34.9l.3-.4 .6 .3-.9 1.3h1"/>
<path d="M95.1 29.3v4.8M95.6 34.6a.76 .76 0 0 1 .9 .6 .76 .76 0 0 1-.6 .9l-.5-.3-.1-.6zM106.6 34.5h.8l-.5 .6a.53 .53 0 0 1 .6 .5 .53 .53 0 0 1-.5 .6 .53 .53 0 0 1-.6-.4M107.8 29.3v4.8M108.2 34.6a.77 .77 0 0 1 .9 .6 .77 .77 0 0 1-.5 .9l-.6-.3-.1-.6zM110.1 27.4l.4-.3v1.6M111.5 26.9l-.1 .4M111.9 26.9h-.1h.1l-.1 .4M113.9 27.8h1.3M113.9 28.3h1.3M117.4 27.5l.3-.4 .6 .3-1 1.3h1M119 27.2a.77 .77 0 0 1 1 .5 .77 .77 0 0 1-.6 1l-.4-.1-.1-.2z"/>
<path d="M120.3 35.6h-1.1l.7-1.1v1.6M120.5 26.9l-.2 .4M120.9 34.6a.77 .77 0 0 1 1 .5 .77 .77 0 0 1-.6 1l-.4-.1-.1-.2z"/>
</g>
<g fill="#000" stroke="#000" stroke-width=".31">
<path d="M19.1 29.3l6.3 2.4v-2.4zM19.1 29.3l6.3 2.4h-6.3z"/>
<path d="M25.4 31.7l6.4 2.4v-2.4zM25.4 31.7l6.4 2.4h-6.4z"/>
<path d="M31.8 29.3l6.3 2.4v-2.4zM31.8 29.3l6.3 2.4h-6.3z"/>
<path d="M38.1 31.7l6.3 2.4v-2.4zM38.1 31.7l6.3 2.4h-6.3z"/>
<path d="M44.4 29.3l6.4 2.4v-2.4zM44.4 29.3l6.4 2.4h-6.4z"/>
<path d="M50.8 31.7l6.3 2.4v-2.4zM50.8 31.7l6.3 2.4h-6.3z"/>
<path d="M57.1 29.3l6.3 2.4v-2.4zM57.1 29.3l6.3 2.4h-6.3z"/>
<path d="M63.4 31.7l6.4 2.4v-2.4zM63.4 31.7l6.4 2.4h-6.4z"/>
<path d="M69.8 29.3l12.6 2.4v-2.4zM69.8 29.3l12.6 2.4h-12.6z"/>
<path d="M82.4 31.7l12.7 2.4v-2.4zM82.4 31.7l12.7 2.4h-12.7z"/>
<path d="M95.1 29.3l12.7 2.4v-2.4zM95.1 29.3l12.7 2.4h-12.7z"/>
<path d="M107.8 31.7l12.7 2.4v-2.4zM107.8 31.7l12.7 2.4h-12.7z"/>
</g>
<!-- layer: BORDER-NOTE -->
<path d="M352.2 27.5h44.9" fill="none" stroke="#007095" stroke-width=".34"/>
<text font-size="6.6" x="315.7" y="16.4">WRIGHT STATE UNIVERSITY</text>
<g font-size="5.3">
<text x="305.2" y="35.3">HAMILTON HALL LIVING LEARNING CENTER</text>
<text x="327.9" y="41.7">FLOOR PLAN - BASEMENT</text>
<text x="350" y="48.1">HH - 0061</text>
<text x="378.6" y="59.6">/</text>
</g>
<text font-size="4.4" x="326.2" y="22.3">Facilities Management and Services</text>
<g font-size="3.5">
<text x="301.4" y="54.2">BY</text>
<text x="301.4" y="58.9">K.SCHAFER</text>
<text x="329.8" y="58.9">9/17/2007</text>
<text x="330.2" y="54.2">DATE</text>
<text x="349" y="54.2">SCALE</text>
<text x="349" y="58.9">1&quot;=20'-0&quot;</text>
<text x="369.9" y="54.2">SEQUENCE</text>
<text x="375.8" y="58.9">1</text>
<text x="380.8" y="58.9">6</text>
<text x="391.1" y="54.2">DWG#</text>
<text x="391.1" y="58.9">2613</text>
<text x="404.6" y="58.9">9/20/2017</text>
<text x="404.8" y="54.2">REVISION</text>
</g>
<text font-size="3.3" x="326.6" y="26.8">(937) 775-2587 - facilities_planning@wright.edu</text>
</svg>
